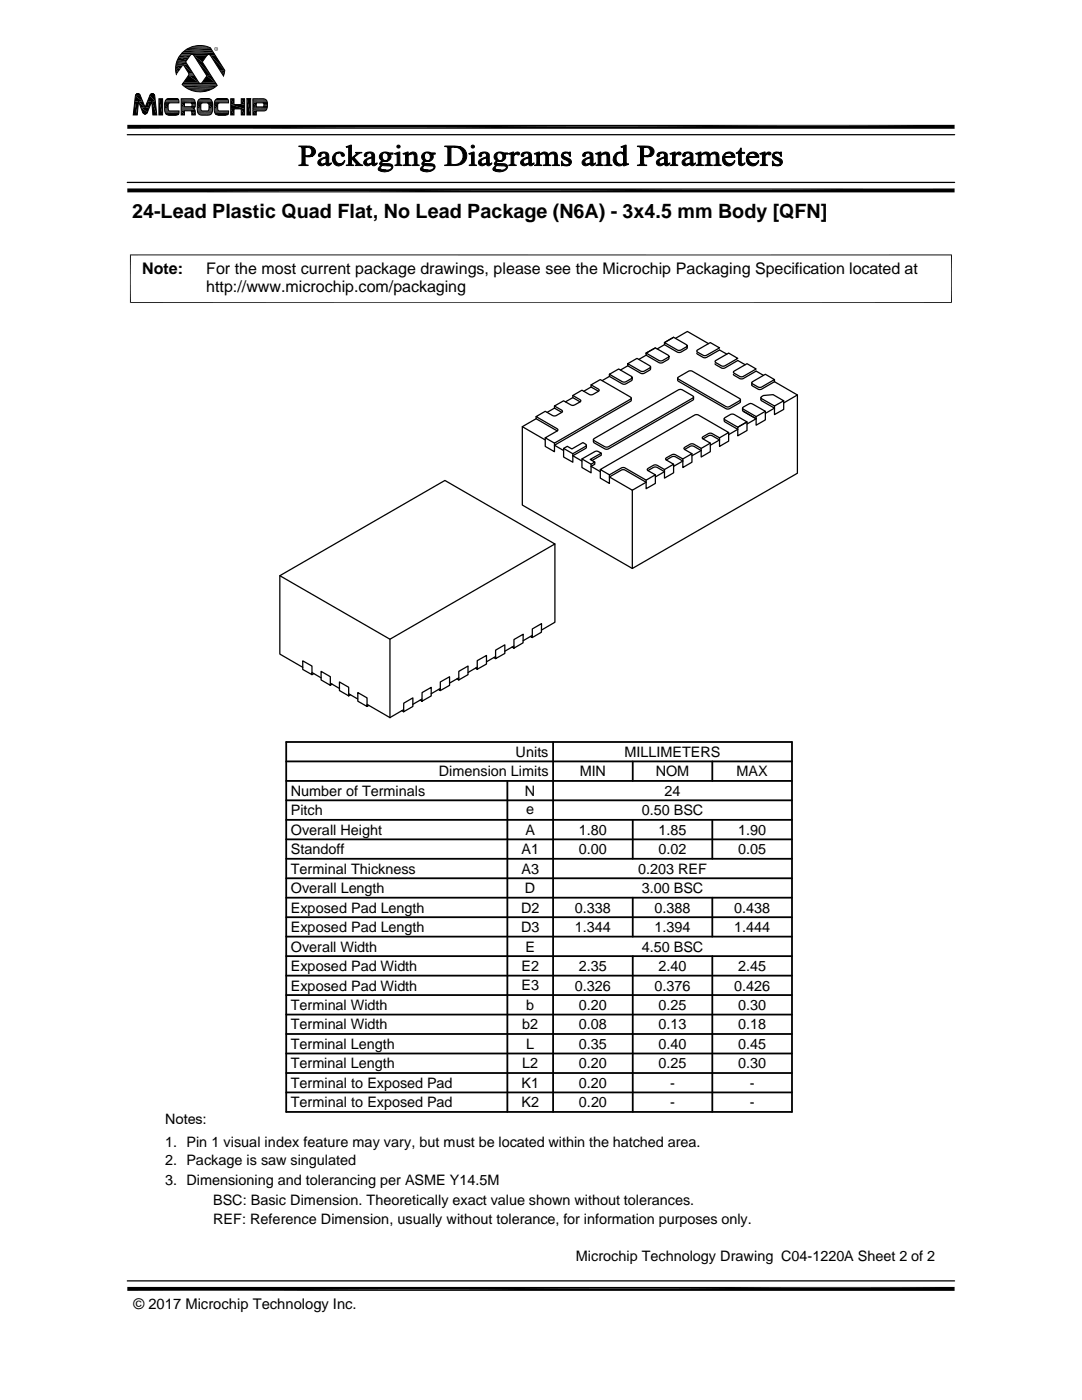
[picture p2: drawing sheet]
<svg xmlns="http://www.w3.org/2000/svg" width="216mm" height="279mm" viewBox="0 0 216 279" stroke-linecap="round" stroke-linejoin="round" font-family="sans-serif">
<g fill="none" stroke="#000" stroke-width=".25">
<path d="M25.4 36.4h165.1M25.4 26.9h165.1M114.3 78.9v.5M116.5 78.1l1.4-.9 1.5 .9M117.9 76.8v.4M121.6 74.7l2.7 1.5h.6l1.1-.7 .1-.3-2.7-1.6-1.8 1.1v.4l2.7 1.6 .6-.1 1.1-.6 .2-.7M121.6 75.1l-1.5 .9M125.3 72.6l2.7 1.5h.6l1.1-.7 .1-.3-2.7-1.6-1.8 1.1v.4l2.7 1.5h.6l1.1-.6 .1-.7M125.3 73l-1.5 .9M126 79.5l-.2 .6-15.2 8.8 1.9 1M128.9 70.9l-1.4 .8M130.8 69.4l-1.9 1.1 2.8 1.5 .5-.1 1.2-.7-.1-.3-2.5-1.5-1.9 1.1v.4l2.9 1.6 1.5-.8 .2-.6"/>
<path d="M132.6 68.8l-1.5 .8M134.4 67.3l-1.8 1.1 2.7 1.5h.6l1.2-.8-.1-.3-2.6-1.5-1.8 1.1v.4l2.9 1.6 1.5-.8 .1-.2v-.4M134.8 67.5l2.4-1.4 4.2 2.5M135.2 75.5v.4l.2 .2 9.6 5.5h.6l2-1.2 .1-.6M135.3 75.4l2.1-1.3 .6-.1 9.6 5.5 .1 .4-2.1 1.2-.6 .1-9.6-5.5zM138.4 79.2l-.2 .7-16.8 9.7h-.7l-2.1-1.2-.2-.7M139 70.5l.2 .2 1.4 .7 3-1.5 1.4 .8M139.1 70l2.6-1.6 1.9 1-3 1.6-1.4-.7zM142.7 72.6l.1 .2 1.5 .7 2.9-1.6 1.5 .9M142.7 72.1l2.7-1.6 1.8 1-2.7 1.6-.6-.1-1.1-.6zM146.3 74.7l.2 .2 1.5 .7 2.9-1.5 1.4 .8M146.4 74.2l2.7-1.6 1.8 1-2.7 1.6-.6-.1-1.1-.6z"/>
<path d="M150 76.3l2.7-1.6 1.8 1.1-2.7 1.5-.5-.1-1.1-.6zM151.8 79.4l.2 .6 2.5 1.4-1.8 1.1M152 79.1l.3-.2 2-.1 2.1 1.2-1.9 1-2.5-1.4-.2-.2zM154.5 76.2l4.6 2.6-2.7 1.6M154.5 76.2l-2.9 1.5-1.6-.8v-.5M154.5 75.8v.4M156.4 80v1.7l-1.9 1v-1.7M159.1 78.8v15.6l-32.9 19.1-22-12.7v-15.6l4.6 2.6M107 83.6l-2.8 1.6M107 83.1l1.8-1 1.5 .8h.7l1.2-.8-1.6-1.1 1.9-1 1.8 .9 1.5-.7 .1-.2-.1-.2-1.5-.9 1.8-1 1.8 .9 1.5-.7 .2-.2-.2-.2-1.5-.9 1.9-1 6 3.4 .2 .3-.2 .2-15.2 8.7-1.8-1 2.4-1.4 .1-.3zM107 83.1v.5l4.2 2.4M108.8 87.4v1.7l1.8 1v-1.7"/>
<path d="M109.2 82.3l1.4-.9 1.5 .9M110.6 81v.4M112.5 89.5v1.7l1.8 1v-1.6M112.5 89.5l.7-.4 .9 .5 2.2-1.3 .7 .6-.1 .2-2.6 1.5zM112.8 80.2l1.5-.8 1.5 .8M116.1 91.6v1.7l1.8 1.1v-1.8M116.1 91.6l2.7-1.5h.5l.7 .3-2.2 1.3 .9 .5-.8 .4zM117 88.9l-.1 .6-2.6 1.5 1.8 1M118.6 87.5l16.8-9.7h.7l2.3 1.3-.2 .3-16.8 9.8h-.7l-2.1-1.3-.2-.2zM118.7 92.2v.4l-.8 .5 1.9 1M119.8 93.7v1.7l1.8 1.1v-1.7M119.8 93.7l19-10.9h.6l6 3.5-1.8 1.1-1.7-.9h-.5l-1.3 .9 1.6 1-1.8 1.1-1.4-.9h-.8l-1.2 .9 1.6 1.1-1.9 1-1.8-.9-1.5 .7-.1 .2 .1 .2 1.5 .8-1.8 1.1-1.8-.9-1.5 .7-.2 .2 .2 .2 1.5 .9-1.9 1-4.3-2.5-.6 .1-2.4 1.4z"/>
<path d="M120 90.4v.4l-1.9 1.1M121.6 95.2l2.4-1.4 .6-.1 4.3 2.5-2.7 1.6zM126.2 97.8v15.7M129.3 93.9l1.5-.7 1.8 .9-1.8 1.1M130.8 94.8v1.7l-1.9 1v-1.7M132.9 91.8l1.5-.7 1.8 .9-1.8 1.1M134.4 92.6v1.8l-1.8 1v-1.7M136.6 89.7l1.5-.7 1.8 .9-1.8 1.1M138.1 90.6v1.6l-1.9 1.1v-1.7M140.3 87.6l1.4-.7 1.9 .9-1.9 1.1M141.7 88.4v1.7l-1.8 1.1v-1.7M144.5 83.6l.2 .6 2.5 1.5-1.8 1"/>
<path d="M144.5 83.5l1.3-.8h.5l2.8 1.5-1.9 1.1-2.5-1.5zM145.4 86.3v1.7l-1.8 1.1v-1.7M147.2 85.3l1.9-1.1v1.7l-1.9 1.1zM148.2 81.4l.1 .7 2.6 1.5M148.2 81.3l1.6-.8 2.9 1.6-1.8 1-2.6-1.4zM148.3 82.1l2.6 1.5M150.9 83.6l-1.8 1M152.7 82.1v1.7l-1.8 1.1v-1.8M55.8 114.9l33-19 21.9 12.7-32.9 19zM55.8 114.9v15.6l4.6 2.7M110.7 108.6v15.6l-2.7 1.6M60.4 131.9l1.9 1v1.7l-1.9-1z"/>
<path d="M62.3 134.2l1.8 1.1M62.6 134.4l-.3 .2M65.9 136.3l1.8 1.1M66.3 136.5l-.4 .3-1.8-1.1v-1.7l1.8 1v1.8M69.6 138.5l1.8 1M69.9 138.7l-.3 .2-1.9-1.1v-1.7l1.9 1.1v1.7M77.8 127.6v15.6M83.8 139.7l.4 .2 1.8-1v-1.7l-1.8 1v1.7M84.2 139.5l-1.8 1.1M87.5 137.6l.4 .2 1.8-1v-1.7l-1.8 1v1.7M87.9 137.4l-1.9 1.1M91.2 135.5l.3 .2 1.9-1.1v-1.7l-1.9 1.1v1.7"/>
<path d="M91.5 135.3l-1.8 1M94.9 133.4l.3 .2 1.9-1.1v-1.7l-1.9 1v1.8M95.2 133.1l-1.8 1.1M98.5 131.2l.4 .2 1.8-1v-1.7l-1.8 1.1v1.6M98.9 131l-1.8 1.1M102.2 129.1l.4 .2 1.8-1v-1.7l-1.8 1v1.7M102.6 128.9l-1.9 1.1M105.8 127l.4 .2 1.8-1 .1-1.7-1.9 1v1.7M106.2 126.8l-1.8 1.1M73.2 140.6l4.6 2.6M73.6 140.8l-.4 .2-1.8-1.1v-1.7l1.8 1.1v1.7M80.2 141.8l.3 .2 1.9-1v-1.7l-1.8 1-.1 1.7"/>
<path d="M80.5 141.6l-2.7 1.6M25.4 255.6h165.1"/>
</g>
<g fill="none" stroke="#000" stroke-width=".2">
<path d="M27.1 18.9a.52 .52 0 0 1 .9 .1l1 2.4 .9-2.4a.5 .5 0 0 1 .5-.3 .5 .5 0 0 1 .5 .4l.4 3.8h-.8l-.2-2.7-.9 2.2a.5 .5 0 0 1-.5 .4 .5 .5 0 0 1-.4-.4l-.9-2.1-.2 2.6h-.8zM31.7 19.7h.7v3.2h-.7zM33 20h2.7M33.1 20l.5-.3h1.6l.4 .2 .1 .6-2 .1-.2 .4v.7l.1 .3 .2 .1h1.9a.62 .62 0 0 1-.1 .7 .62 .62 0 0 1-.6 .2h-1.2a.96 .96 0 0 1-.9-1.2 2.92 2.92 0 0 1 .2-1.8zM33.1 19.9h2.6M33.1 19.9h2.5M33.3 19.8h2.2M33.4 19.7h2.1M35.6 19.8h-2.4M36 10.9h2.1M36.1 10.8h6.7M36.2 19.7h2.3a1.28 1.28 0 0 1 .2 1.9l-.1 .1 .3 .2 .1 1h-.7v-.6l-.2-.2h-1.3v.8h-.6z"/>
<path d="M36.2 19.7h2.3M36.2 19.7h2.4M36.2 19.8h2.5M36.2 19.9h2.6M36.3 16.9h7M36.4 17h6.9M36.5 16.7h6.6M36.5 16.6h3.4M36.5 16.6h3.3M36.6 16.5h3.1M36.6 13l1.1 1.7-1.4 2.2a5.1 5.1 0 0 0 7 .1l-2.9-4.6 1-1.5h.5l2.7 4.3 .3-1.2-2.9-4.5a4.8 4.8 0 0 0-5.1 .6 4.8 4.8 0 0 0-1.7 4.8M36.9 17.4h6"/>
<path d="M37.5 17.7h4.9M37.8 9.5h4.2M37.9 9.4h4M38 11h-2.1M38.1 10.9h.3l.3 .1 2.6 4.1-1.2 1.6-.4-.2-2.7-4.2zM38.2 10.9h-2.2M38.4 10.9h4.4M38.4 9.3h3M38.4 9.2h2.9M38.5 10.9h3M38.6 11h2.8M38.6 11h2.7"/>
<path d="M38.7 18.2h2.5M39.6 20h2.6M39.6 20l.5-.3h1.5a.93 .93 0 0 1 .8 1.1l-.1 1.6a.79 .79 0 0 1-.9 .6 2.2 2.2 0 0 1-1.8-.2 3.5 3.5 0 0 1 0-2.8zM39.6 19.9h2.6M39.6 19.9h2.5M39.7 19.8h2.4M39.8 19.8h2.2M40.1 16.6h3M40.2 16.6h2.9M40.3 16.5h2.7M42.9 20h2.7M43 20l.5-.3h1.6l.4 .2 .1 .6-2 .1-.2 .4v.7l.1 .3 .2 .1h1.9a.62 .62 0 0 1-.1 .7 .62 .62 0 0 1-.6 .2h-1.2a.96 .96 0 0 1-1-1.2 2.92 2.92 0 0 1 .3-1.8z"/>
<path d="M43 19.9h2.6M43 19.9h2.5M43.2 19.8h2.2M43.3 19.7h2M45.5 19.8h-2.4M46 19.7h.7v1.2h1.4v-1.2h.7v3.2h-.7v-1.2h-1.4v1.2h-.7zM49.3 19.7h.7v3.2h-.7zM49.3 19.7h.7M50.5 19.7h2.2M50.5 19.7h2.4M50.5 19.8h2.5M50.5 19.9h2.6"/>
<path d="M50.5 19.9h2.7M50.5 19.7h2.2a1.49 1.49 0 0 1 .5 2.2l-.5 .2h-1.6v.8h-.6zM32.9 20.5h2.8M32.9 22.2h2.8M32.9 22.3h2.8M32.9 20.4h2.8M32.9 20.3h2.8M32.9 22.4h2.8M32.9 22.5h2.8M32.9 20.2h2.8M33 20.1h2.7M33 22.6h2.7"/>
<path d="M33 22.7h2.7M33.1 22.7h2.6M33.1 22.8h2.6M33.2 22.8h2.4M33.3 22.9h2.3M33.4 22.9h2.1M36.2 20h2.7M36.2 20.2h2.7M36.2 21.3h2.7M36.2 21.4h2.7M36.2 21.5h2.7M36.2 21.6h2.6"/>
<path d="M36.2 21.6h2.5M36.2 21.7h2.5M36.2 21.8h2.6M36.2 21.9h2.7M36.2 22h2.7M36.2 22.1h2.7M36.8 20.5h1.3l.2 .2v.4l-.1 .2h-1.4zM39.4 20.5h3M39.4 22.2h3M39.4 20.4h3M39.4 22.3h3M39.4 22.5h2.9"/>
<path d="M39.4 20.2h3M39.5 22.6h2.8M39.5 20.1h2.8M39.5 22.7h2.7M39.6 22.8h2.6M39.7 22.8h2.4M39.8 22.9h2.2M40.2 20.7l.2-.2 1.1 .1 .2 .4-.1 1-.2 .1h-1.2l-.1-.4zM42.8 22.2h2.8M42.8 20.5h2.8M42.8 20.4h2.8M42.8 22.3h2.8"/>
<path d="M42.8 20.3h2.8M42.8 22.4h2.8M42.8 22.5h2.8M42.8 20.2h2.8M42.9 22.6h2.7M42.9 20.1h2.7M42.9 22.7h2.7M43 22.7h2.6M43 22.8h2.6M43.1 22.8h2.4M43.2 22.9h2.2M43.3 22.9h2"/>
<path d="M50.5 20h2.7M50.5 20.2h2.8M50.5 20.4h2.8M50.5 20.5h2.8M50.5 21.4h2.8M50.5 21.7h2.8M50.5 21.8h2.8M50.5 21.9h2.7M50.5 22h2.6M51.1 20.5h1.4a.56 .56 0 0 1 0 .8h-1.4zM53 22.1h-2.5M26 50.8v9.7"/>
<path d="M189.9 50.8v9.7M189.9 50.9h-164M25.9 60.4h164"/>
</g>
<g fill="#000" stroke="#000" stroke-width=".2">
<path d="M80.4 30.6l.3 .1zM118.9 30.6l.2 .1zM123.9 29.3h.3zM151.6 30.6l.3 .1z"/>
<path d="M60.2 29.4h1.1h-.4v1.7h1.5l-1.5 .1v1.6l.6 .2h-1.9v-.1a.5 .5 0 0 0 .7-.6z" fill-rule="evenodd"/>
<path d="M59.6 29.1h1.6a1.26 1.26 0 0 1 1.3 .4 1.26 1.26 0 0 1 .3 1.3l-.4 .3h-1a.87 .87 0 0 0 .8-.9 .87 .87 0 0 0-.9-.8h-1.1z" fill-rule="evenodd"/>
<path d="M60.9 31.2h1.3z" fill-rule="evenodd"/>
<path d="M63.6 30.7l.3-.2h.6l-.4 .2a.36 .36 0 0 1-.1 .4 .36 .36 0 0 1-.3 .1l-.2-.1z" fill-rule="evenodd"/>
<path d="M63.5 32.1a1.65 1.65 0 0 1 1.6-.6 1.09 1.09 0 0 0-1.1 .9l.3 .3 .6 .1a.83 .83 0 0 1-.9 .3 .83 .83 0 0 1-.6-.7z" fill-rule="evenodd"/>
<path d="M63.9 30.5l.2-.1a1.3 1.3 0 0 1 1.5 .4l.1 1.9 .3 .1a.51 .51 0 0 1-.5 .3 .51 .51 0 0 1-.4-.3v-.1l-.3-.1 .3-.1v-1h-.5l.5-.3a.56 .56 0 0 0-.6-.7z" fill-rule="evenodd"/>
<path d="M64.4 32.8l.7-.1z" fill-rule="evenodd"/>
<path d="M65.7 32.7l.4-.2-.1 .3z" fill-rule="evenodd"/>
<path d="M67 30.6l.6-.1a1.1 1.1 0 0 0-.7 1.2 1.1 1.1 0 0 0 .9 1h.7a1.33 1.33 0 0 1-2-.2 1.33 1.33 0 0 1 .5-1.9z" fill-rule="evenodd"/>
<path d="M67.1 30.5a1.26 1.26 0 0 1 1.6 .4v.2a.46 .46 0 0 1-.5 0 .46 .46 0 0 1-.2-.5z" fill-rule="evenodd"/>
<path d="M67.8 32.7a.93 .93 0 0 0 .9-.7l.1 .2-.3 .5z" fill-rule="evenodd"/>
<path d="M69.1 29.3h.2z" fill-rule="evenodd"/>
<path d="M69.1 29.3l1-.3v3.7l.5 .3h-1.5l.3-.1 .2-.3v-3l-.1-.2z" fill-rule="evenodd"/>
<path d="M70.9 30.4h1.3l-.7 .4-.9 .6 1.2 1.3 .6 .3h-1.5l.2-.3-1-1.1 1-.8v-.3z" fill-rule="evenodd"/>
<path d="M72.8 30.7l.2-.2h.7h-.2a.46 .46 0 0 0-.3 .6l-.2 .2a.32 .32 0 0 1-.3-.2 .32 .32 0 0 1 .1-.4z" fill-rule="evenodd"/>
<path d="M72.7 32.1a1.64 1.64 0 0 1 1.5-.6 1.06 1.06 0 0 0-1.1 .9l.4 .3 .6 .1a.84 .84 0 0 1-.9 .3 .84 .84 0 0 1-.6-.7z" fill-rule="evenodd"/>
<path d="M73 30.5l.2-.1a1.31 1.31 0 0 1 1.5 .4l.1 1.9 .3 .1a.48 .48 0 0 1-.5 .3 .48 .48 0 0 1-.4-.4l-.2-.1 .2-.1v-1h-.5l.5-.3a.54 .54 0 0 0-.5-.7z" fill-rule="evenodd"/>
<path d="M73.6 32.8l.6-.1z" fill-rule="evenodd"/>
<path d="M74.9 32.7l.3-.2-.1 .3z" fill-rule="evenodd"/>
<path d="M75.7 33.3l.5-.3-.3 .5a.93 .93 0 0 0 1.1 .5h-1.4a.42 .42 0 0 1 .1-.7z" fill-rule="evenodd"/>
<path d="M76 30.6l.8-.3 .7 .2h-.7a.83 .83 0 0 0-.5 .8 .83 .83 0 0 0 .5 .7h.7l-1.1 .1-.2 .3 .4 .2a2.38 2.38 0 0 1 1.7 .4l.1 .4a1.97 1.97 0 0 1-2.8 .6h1.4a.8 .8 0 0 0 1.1-.7l-.3-.2-1.7-.1a.48 .48 0 0 1-.3-.5 .48 .48 0 0 1 .5-.4 .85 .85 0 0 1-.3-1.5z" fill-rule="evenodd"/>
<path d="M76.4 32.1h1z" fill-rule="evenodd"/>
<path d="M76.8 30.5h1.6v.3h-.5a.82 .82 0 0 1-.4 1.2h-.6a.82 .82 0 0 0 .5-.8 .82 .82 0 0 0-.6-.7z" fill-rule="evenodd"/>
<path d="M78.7 30.6l.3 .1z" fill-rule="evenodd"/>
<path d="M78.7 30.6l1.1-.3v2.1a.37 .37 0 0 0 .4 .5v.1h-1.4l.4-.3v-1.6l-.1-.3z" fill-rule="evenodd"/>
<path d="M80.4 30.6l1-.3v.6h-.5z" fill-rule="evenodd"/>
<path d="M80.9 30.9l1.3-.2-.8 .4 .1 1.6 .4 .3h-1.4l.4-.3z" fill-rule="evenodd"/>
<path d="M81.7 30.7a.84 .84 0 0 1 .9-.4 .84 .84 0 0 1 .6 .8v1.6l.5 .3h-1.5l.3-.1 .2-.3-.1-1.6-.3-.3z" fill-rule="evenodd"/>
<path d="M84.1 33.3l.5-.3-.2 .5a.93 .93 0 0 0 1 .5h-1.4a.42 .42 0 0 1 .1-.7z" fill-rule="evenodd"/>
<path d="M84.4 30.6l.9-.3 .6 .2h-.7a.83 .83 0 0 0-.5 .8 .83 .83 0 0 0 .5 .7h.7l-1.1 .1-.2 .3 .5 .2a2.38 2.38 0 0 1 1.6 .4l.1 .4a1.97 1.97 0 0 1-2.8 .6h1.4a.8 .8 0 0 0 1.2-.7l-.4-.2-1.7-.1a.48 .48 0 0 1-.3-.5 .48 .48 0 0 1 .5-.4 .85 .85 0 0 1-.3-1.5z" fill-rule="evenodd"/>
<path d="M84.8 32.1h1z" fill-rule="evenodd"/>
<path d="M85.2 30.5h1.6v.3h-.5a.81 .81 0 0 1-.4 1.2h-.6a.82 .82 0 0 0 .6-.8 .82 .82 0 0 0-.7-.7z" fill-rule="evenodd"/>
<path d="M88.7 29.1h2l1.3 .3-2 .1v3.2l1.9 .1-.9 .2h-2.3l.6-.2v-.2l.1-2.9a.46 .46 0 0 0-.7-.4z" fill-rule="evenodd"/>
<path d="M90.7 29.4h1.3a1.86 1.86 0 0 1 1.2 1.7 1.86 1.86 0 0 1-1.3 1.7h-1.2a1.73 1.73 0 0 0 1.7-1.7 1.73 1.73 0 0 0-1.7-1.7z" fill-rule="evenodd"/>
<path d="M93.6 30.6l.3 .1z" fill-rule="evenodd"/>
<path d="M93.6 30.6l1-.3v2.1a.36 .36 0 0 0 .1 .4 .36 .36 0 0 0 .4 .1v.1h-1.5v-.1a.38 .38 0 0 0 .5-.5v-1.5l-.1-.1z" fill-rule="evenodd"/>
<path d="M95.7 30.7l.2-.2h.6h-.1a.43 .43 0 0 0-.3 .6l-.2 .2a.32 .32 0 0 1-.3-.2 .32 .32 0 0 1 .1-.4z" fill-rule="evenodd"/>
<path d="M95.7 31.9l.9-.4h.5a1.08 1.08 0 0 0-1.1 .9l.4 .3 .5 .1a.79 .79 0 0 1-.9 .2 .79 .79 0 0 1-.5-.9z" fill-rule="evenodd"/>
<path d="M95.9 30.5a1.28 1.28 0 0 1 1.7 .4v1.7l.4 .2a.48 .48 0 0 1-.5 .3 .48 .48 0 0 1-.4-.4l-.2-.1 .2-.1v-1h-.5l.5-.2-.1-.6z" fill-rule="evenodd"/>
<path d="M96.5 32.8l.6-.1z" fill-rule="evenodd"/>
<path d="M97.8 32.7l.3-.2-.1 .3z" fill-rule="evenodd"/>
<path d="M98.6 33.3l.5-.3-.3 .5a.94 .94 0 0 0 1.1 .5h-1.4a.42 .42 0 0 1 .1-.7z" fill-rule="evenodd"/>
<path d="M98.9 30.6a1.47 1.47 0 0 1 1.5-.1h-.7a.81 .81 0 0 0-.6 .8 .81 .81 0 0 0 .7 .7h.6l-1.1 .1-.2 .5 1.7 .1a.6 .6 0 0 1 .5 .7 2.05 2.05 0 0 1-2.8 .6 4.5 4.5 0 0 0 2.3-.3l.2-.4-.2-.2h-1.3a.55 .55 0 0 1-.8-.6l.4-.4a.85 .85 0 0 1-.2-1.5z" fill-rule="evenodd"/>
<path d="M99.3 32.1h1z" fill-rule="evenodd"/>
<path d="M99.7 30.5h1.6v.3h-.6a.83 .83 0 0 1-.3 1.2h-.6h.1a.84 .84 0 0 0 .4-.8 .84 .84 0 0 0-.6-.7z" fill-rule="evenodd"/>
<path d="M101.5 30.6l.2 .1z" fill-rule="evenodd"/>
<path d="M101.5 30.6l1-.3v.6h.2l-.2 .3v1.5l.5 .3h-1.5l.5-.3v-1.7l-.1-.2z" fill-rule="evenodd"/>
<path d="M102.7 30.7h.2l-.4 .2z" fill-rule="evenodd"/>
<path d="M102.7 30.7a.49 .49 0 0 1 .5-.4 .49 .49 0 0 1 .5 .5 .49 .49 0 0 1-.8-.1z" fill-rule="evenodd"/>
<path d="M104.1 30.7l.3-.2h.6h-.2a.46 .46 0 0 0-.3 .6l-.1 .2a.32 .32 0 0 1-.4-.2 .32 .32 0 0 1 .1-.4z" fill-rule="evenodd"/>
<path d="M104 32.1a1.64 1.64 0 0 1 1.5-.6 1.06 1.06 0 0 0-1.1 .9l.4 .3 .6 .1a.84 .84 0 0 1-.9 .3 .84 .84 0 0 1-.6-.7z" fill-rule="evenodd"/>
<path d="M104.4 30.5l.1-.1a1.31 1.31 0 0 1 1.5 .4l.1 1.9 .3 .1a.48 .48 0 0 1-.5 .3 .48 .48 0 0 1-.4-.4l-.2-.1 .2-.1v-1h-.4l.4-.3a.54 .54 0 0 0-.5-.7z" fill-rule="evenodd"/>
<path d="M104.9 32.8l.6-.1z" fill-rule="evenodd"/>
<path d="M106.2 32.7l.4-.2-.2 .3z" fill-rule="evenodd"/>
<path d="M106.6 30.6l.3 .1z" fill-rule="evenodd"/>
<path d="M106.6 30.6l1.1-.3v.6h-.6l-.1-.1z" fill-rule="evenodd"/>
<path d="M107.1 30.9l1.3-.2-.7 .3v1.7l.4 .3h-1.4l.4-.3z" fill-rule="evenodd"/>
<path d="M107.9 30.7a.86 .86 0 0 1 1.5 .2h.2l-.2 .1 .1 1.7 .4 .3h-1.5l.5-.3v-1.5l-.2-.4z" fill-rule="evenodd"/>
<path d="M109.5 30.8l.2-.2 .5 .1-.6 .2h-.2z" fill-rule="evenodd"/>
<path d="M109.7 30.6a.85 .85 0 0 1 .9-.2 .85 .85 0 0 1 .6 .7v1.3a.37 .37 0 0 0 .5 .5v.1h-1.5l.5-.3v-1.5a.45 .45 0 0 0-.5-.5z" fill-rule="evenodd"/>
<path d="M112 32.1a1.36 1.36 0 0 0 1.6 .9l-1.6 .1z" fill-rule="evenodd"/>
<path d="M112.2 30.7l.2-.2h.5a.39 .39 0 0 0-.5 .2 .39 .39 0 0 0 .2 .5l.8 .4a.73 .73 0 0 1 .6 .6 .73 .73 0 0 1-.4 .8h-.5l.4-.4a1.73 1.73 0 0 0-1.1-.9l-.4-.5z" fill-rule="evenodd"/>
<path d="M112.4 30.5l.4-.2 .8 .1z" fill-rule="evenodd"/>
<path d="M112.2 33h1.4l-.5 .1z" fill-rule="evenodd"/>
<path d="M112.4 30.5l1.4-.2v.9l-.2-.1a.7 .7 0 0 0-.7-.6z" fill-rule="evenodd"/>
<path d="M116.5 30.6l.1-.1h.6l-.4 .2a.36 .36 0 0 1 0 .4 .36 .36 0 0 1-.4 .1l-.1-.2z" fill-rule="evenodd"/>
<path d="M116.5 31.8l.8-.3h.5a1.09 1.09 0 0 0-1.1 .9l.3 .3 .6 .1a.89 .89 0 0 1-1.5-.2l.1-.4z" fill-rule="evenodd"/>
<path d="M116.6 30.5l.2-.1a1.1 1.1 0 0 1 1.3 .2 1.1 1.1 0 0 1 .2 1.2v.8l.4 .2a.51 .51 0 0 1-.4 .3 .51 .51 0 0 1-.5-.3v-.1l-.2-.1 .2-.1v-1h-.5l.5-.3a.55 .55 0 0 0-.6-.7z" fill-rule="evenodd"/>
<path d="M117.1 32.8l.7-.1z" fill-rule="evenodd"/>
<path d="M118.5 32.7l.3-.2-.1 .3z" fill-rule="evenodd"/>
<path d="M118.9 30.6l1-.3v.6h-.6z" fill-rule="evenodd"/>
<path d="M119.3 30.9l1.4-.2-.8 .4v1.3a.39 .39 0 0 0 .1 .4 .39 .39 0 0 0 .4 .1v.1h-1.5l.5-.3z" fill-rule="evenodd"/>
<path d="M120.1 30.7a.84 .84 0 0 1 .9-.3 .84 .84 0 0 1 .6 .7l.1 1.6 .4 .3h-1.4l.4-.3v-1.7l-.4-.3z" fill-rule="evenodd"/>
<path d="M122.7 30.9l.4-.4h.6a1.2 1.2 0 0 0-.8 1.2 1.2 1.2 0 0 0 .9 1.1h-1a1.4 1.4 0 0 1-.1-1.9z" fill-rule="evenodd"/>
<path d="M123.1 30.5a1.12 1.12 0 0 1 1.3 .1z" fill-rule="evenodd"/>
<path d="M123.9 29.3l1-.3v3.3l.3 .4h-.8a1.19 1.19 0 0 1-1.6 .1h1l.6-.3v-1.4l-.3-.5h.3v-1v-.2z" fill-rule="evenodd"/>
<path d="M124.4 32.7h1v.1l-1 .3z" fill-rule="evenodd"/>
<path d="M127.7 29.4h1.1h-.4v1.7h1.6l-1.6 .1v1.1a.47 .47 0 0 0 .1 .5 .47 .47 0 0 0 .6 .1v.1h-1.9l.4-.1 .2-.3z" fill-rule="evenodd"/>
<path d="M127.2 29.1h1.6a1.23 1.23 0 0 1 1.3 .4 1.23 1.23 0 0 1 .2 1.3l-.3 .3h-1.1a.87 .87 0 0 0 .9-.9 .87 .87 0 0 0-1-.8h-1.1z" fill-rule="evenodd"/>
<path d="M128.4 31.2h1.4z" fill-rule="evenodd"/>
<path d="M131.2 30.7l.3-.2h.6h-.2a.42 .42 0 0 0-.3 .6l-.2 .2a.32 .32 0 0 1-.3-.2 .32 .32 0 0 1 .1-.4z" fill-rule="evenodd"/>
<path d="M131.3 31.9l.7-.4h.6a1.12 1.12 0 0 0-1.1 .9l.4 .3 .6 .1a.79 .79 0 0 1-1 .2 .79 .79 0 0 1-.5-.9z" fill-rule="evenodd"/>
<path d="M131.5 30.5a1.23 1.23 0 0 1 1.6 .4l.1 1.7 .3 .2a.48 .48 0 0 1-.5 .3 .48 .48 0 0 1-.4-.4l-.2-.1 .2-.1v-1h-.4l.4-.2-.1-.6-.4-.2z" fill-rule="evenodd"/>
<path d="M132 32.8l.6-.1z" fill-rule="evenodd"/>
<path d="M133.3 32.7l.3-.2-.1 .3z" fill-rule="evenodd"/>
<path d="M133.7 30.6l.3 .1z" fill-rule="evenodd"/>
<path d="M133.7 30.6l1-.3v.6h.2l-.2 .3 .1 1.5 .5 .3h-1.6l.5-.3v-1.8l-.1-.1z" fill-rule="evenodd"/>
<path d="M134.9 30.7h.3l-.5 .2z" fill-rule="evenodd"/>
<path d="M134.9 30.7a.48 .48 0 0 1 .5-.4 .48 .48 0 0 1 .5 .5 .47 .47 0 0 1-.7-.1z" fill-rule="evenodd"/>
<path d="M136.3 30.7l.3-.2h.6a.44 .44 0 0 0-.5 .6 .31 .31 0 0 1-.4 .1 .31 .31 0 0 1 0-.5z" fill-rule="evenodd"/>
<path d="M136.4 31.9l.7-.4h.6a1.11 1.11 0 0 0-1 .9l.3 .3 .6 .1a.79 .79 0 0 1-1 .2 .79 .79 0 0 1-.4-.9z" fill-rule="evenodd"/>
<path d="M136.6 30.5a1.23 1.23 0 0 1 1.7 .4v1.7l.4 .2a.48 .48 0 0 1-.5 .3 .48 .48 0 0 1-.5-.4l-.2-.1 .2-.1v-1h-.4l.4-.2-.1-.6z" fill-rule="evenodd"/>
<path d="M137.1 32.8l.6-.1z" fill-rule="evenodd"/>
<path d="M138.4 32.7l.4-.2-.1 .3z" fill-rule="evenodd"/>
<path d="M138.8 30.6l.3 .1z" fill-rule="evenodd"/>
<path d="M138.8 30.6l1.1-.3v.6h-.6l-.1-.1z" fill-rule="evenodd"/>
<path d="M139.3 30.9l1.3-.2-.7 .3v1.7l.5 .3h-1.5l.4-.3z" fill-rule="evenodd"/>
<path d="M140.1 30.7a.86 .86 0 0 1 1.5 .2h.2l-.2 .2 .1 1.6 .4 .3h-1.4l.4-.3v-1.8l-.4-.2z" fill-rule="evenodd"/>
<path d="M141.8 30.8l.1-.2 .5 .1-.8 .2z" fill-rule="evenodd"/>
<path d="M141.9 30.6a.85 .85 0 0 1 1-.2 .85 .85 0 0 1 .5 .8l.1 1.5 .4 .3h-1.5v-.1a.37 .37 0 0 0 .5-.4v-1.2a.52 .52 0 0 0-.5-.6z" fill-rule="evenodd"/>
<path d="M144.5 30.7l.3-.2h.6a.73 .73 0 0 0-.8 .7l-.4 .1z" fill-rule="evenodd"/>
<path d="M144.8 30.5a1.17 1.17 0 0 1 1.9 .9h-2.1a1.11 1.11 0 0 0 1.1 1.2l-1.2 .1-.3-.7v-.6v-.1l1.8-.1a.62 .62 0 0 0-.6-.7z" fill-rule="evenodd"/>
<path d="M144.5 32.7l1.2-.1a.85 .85 0 0 0 .9-.6l.1 .1a1.26 1.26 0 0 1-1 1 1.26 1.26 0 0 1-1.2-.4z" fill-rule="evenodd"/>
<path d="M147.8 29.5h.1v.9h.7v.2h-.7v1.9l.3 .2-.8 .1v-2.2l-.5-.1 .6-.4z" fill-rule="evenodd"/>
<path d="M147.4 32.8l.9-.1 .2-.2h.2l-.1 .1a.68 .68 0 0 1-1.2 .2z" fill-rule="evenodd"/>
<path d="M149.3 30.7l.3-.2h.5a.73 .73 0 0 0-.7 .7l-.4 .1z" fill-rule="evenodd"/>
<path d="M149.6 30.5l.1-.1a1.13 1.13 0 0 1 1.7 1h-2a1.1 1.1 0 0 0 1.1 1.2l-1.3 .1-.3-.7 .1-.7 1.7-.1a.66 .66 0 0 0-.6-.7z" fill-rule="evenodd"/>
<path d="M149.2 32.7l1.5-.1 .4-.2 .2-.4a1.16 1.16 0 0 1-.8 1.1 1.16 1.16 0 0 1-1.3-.4z" fill-rule="evenodd"/>
<path d="M151.6 30.6l1.1-.3v.6h.1l-.1 .3v1.5l.5 .3h-1.5l.4-.3v-1.5v-.4z" fill-rule="evenodd"/>
<path d="M152.8 30.7h.3l-.4 .2z" fill-rule="evenodd"/>
<path d="M152.9 30.6a.46 .46 0 0 1 .6-.3 .46 .46 0 0 1 .3 .5 .49 .49 0 0 1-.7-.1h-.3z" fill-rule="evenodd"/>
<path d="M154.1 32.1a1.35 1.35 0 0 0 1.6 .9l-1.6 .1z" fill-rule="evenodd"/>
<path d="M154.4 30.6l.6-.1h-.3a.35 .35 0 0 0-.2 .3 .35 .35 0 0 0 .2 .4l.8 .4a.73 .73 0 0 1 .6 .6 .73 .73 0 0 1-.4 .8h-.5l.4-.4a1.71 1.71 0 0 0-1.1-.9 .65 .65 0 0 1-.1-1.1z" fill-rule="evenodd"/>
<path d="M154.5 30.5l.4-.2 .8 .1z" fill-rule="evenodd"/>
<path d="M154.3 33h1.4l-.5 .1z" fill-rule="evenodd"/>
<path d="M154.5 30.5l1.4-.2v.9l-.2-.1a.7 .7 0 0 0-.7-.6z" fill-rule="evenodd"/>
<circle cx="79.5" cy="29.3" r=".31"/>
<circle cx="94.3" cy="29.3" r=".31"/>
</g>
<g fill="#000">
<path d="M27 19.1l1 .1h-1zM27 19.1h1v.1zM27 19.2l1.5 1.1h-1.6zM27 19.2h1l.5 1.1zM27 19l1 .1zM27.1 18.9h.9zM27.1 18.9l.9 .1zM27.1 18.9h.8zM27.2 18.8l.7 .1zM27.2 18.8h.6zM27.2 18.8h.5zM27.3 18.7l.4 .1z"/>
<path d="M27.3 18.7h.4zM27.4 18.7h.2zM27.4 18.7h.3zM27.5 18.7h.1zM29.9 19.1l1.1 1.1h-1.6zM29.9 19.1h1l.1 1.1zM29.9 19h1zM29.9 19l1 .1zM29.9 18.9l1 .1zM29.9 18.9h.9zM30 18.9h.8zM30.1 18.8l.7 .1z"/>
<path d="M30.1 18.8h.6zM30.1 18.7l.5 .1zM30.1 18.7h.5zM30.2 18.7h.4zM30.2 18.7h.3zM30.3 18.7h.2zM31.7 19.7l.7 3.2h-.7zM31.7 19.7h.7v3.2zM33.5 19.7h2zM33.5 19.7h1.9zM33.5 19.7h1.8zM33.6 19.7h1.7z"/>
<path d="M35 13.7l.6 .6h-.5zM35 13.7h1l-.4 .6zM35.1 13.1l.9 .6h-1zM35.1 13.1h1.4l-.5 .6zM35.1 14.3l.1 .6zM35.1 14.3h.5l-.4 .6zM35.1 13l1.4 .1h-1.4zM35.1 13h1.5l-.1 .1zM35.3 12.3l1.9 .3h-2zM35.3 12.3h1.7l.2 .3zM35.4 12l1.6 .3h-1.7zM35.4 12h1.9l-.3 .3z"/>
<path d="M35.6 11.5l1.7 .5h-1.9zM35.6 11.5h2.1l-.4 .5zM36.6 13l1.9 1.6h-.9zM36.6 13h.8l1.1 1.6zM37.6 15l2.1 1.5h-3.1zM37.6 15h1.2l.9 1.5zM37.6 14.6h.9zM37.7 14.6l.9 .1zM37.7 15h1.1zM37.7 14.7l.9 .1zM37.7 14.9l1 .1zM37.7 14.8l1 .1z"/>
<path d="M37.7 14.9h1zM38.7 11l1.7 1.4h-.9zM38.7 11h2.6l-.9 1.4zM38.7 18.2l1.9 .1zM39 9.2h1.8zM39 9.1l1.8 .1zM39.3 18.3h1.3zM39.5 12.4l2.6 2.7h-.8zM39.5 12.4h.9l1.7 2.7zM39 9.1h1.7zM39.6 9.1h1.1zM39.6 9.1h.6z"/>
<path d="M39.9 19.7h2zM40 19.7h1.9zM40 19.7h1.8zM40.1 19.7h1.7zM40.1 19.7h1.6zM41.3 15.1l1.7 1.4h-2.7zM41.3 15.1h.8l.9 1.4zM41.6 10.9h1.2zM41.7 10.9h1.2zM41.8 10.9h1.1zM41.9 10.9l1 .1zM41.9 11h1z"/>
<path d="M42 11l2.9 3h-1zM42 11h.9l2 3zM42.8 9.8v.1zM42.8 9.6v.2zM42.8 9.9l.1 .1zM42.9 9.5l-.1 .1zM42.9 9.7l-.1 .1zM42.9 9.9v.1zM42.9 10l.1 .1zM42.8 9.6l.1-.1zM42.9 9.5h.1zM43 10.1l.1 .1z"/>
<path d="M43 9.4l.1 .1zM43.1 10.1h.2zM43.1 9.4l.2 .1zM43.3 10.1l.1-.1zM43.3 19.7h2zM43.3 9.4v.1zM43.4 9.9l-.1 .1zM43.4 19.7h1.9zM43.4 19.7h1.8zM43.3 9.5l.1 .2zM43.3 9.4l.1 .1zM43.3 10l.2-.1z"/>
<path d="M43.4 9.8v.1zM43.4 9.7v.1zM43.5 19.7h1.7zM43.4 9.5l.1 .1zM43.5 9.8l-.1 .1zM43.5 9.6l-.1 .2zM43.9 14l.9 .6h-.6zM43.9 14h1l-.1 .6zM44.2 14.6l.4 .5zM44.2 14.6h.6l-.2 .5zM46 19.7l.7 1.2h-.7zM46 19.7h.7v1.2z"/>
<path d="M48.1 19.7l.7 1.2h-.7zM48.1 19.7h.7v1.2zM49.3 19.7l.7 3.2h-.7zM49.3 19.7h.7v3.2zM25.4 37.6h165.1l-165.1 .8zM25.4 38.4l165.1-.8v.8zM25.4 24.9h165.1l-165.1 .8zM25.4 25.7l165.1-.8v.8zM26.9 20.3h.7zM26.9 20.3l.5 2.6h-.8zM26.9 20.3h.7l-.2 2.6zM27.6 20.3h.9z"/>
<path d="M27.6 20.3l1.4 1.1h-.9zM27.6 20.3h.9l.5 1.1zM28.1 21.4l1.3 1h-.9zM28.1 21.4h1.7l-.4 1zM28.5 22.4h.9zM28.5 22.4l.9 .1zM28.5 22.5h.9zM28.5 22.5l.8 .1zM28.6 22.6h.7zM28.6 22.6l.6 .1zM28.7 22.7h.5zM28.7 22.7h.4z"/>
<path d="M28.8 22.7h.3zM28.8 22.7l.2 .1zM28.9 22.8h.1zM29.4 20.2l.4 1.2h-.8zM29.4 20.2h.9l-.5 1.2zM30.3 20.2l1 2.7h-.8zM30.3 20.2h.7l.3 2.7zM32.9 20.7l.7 .1zM32.9 20.7h.7zM32.9 20.8h.7zM32.9 20.8l.6 .2h-.6zM32.9 20.8h.7l-.1 .2z"/>
<path d="M32.9 21l.6 .7h-.6zM32.9 21h.6v.7zM32.9 21.7l.7 .1h-.7zM32.9 21.7h.6l.1 .1zM32.9 21.8h.7zM32.9 21.8l.7 .1zM32.9 21.9h.7zM32.9 21.9l.7 .1zM32.9 20.5h1zM32.9 20.5l.9 .1zM32.9 20.6h.8zM32.9 20.6h.9z"/>
<path d="M32.9 20.6l.7 .1zM32.9 22l.8 .1zM32.9 22.1h.8zM32.9 22.1h.9zM33.4 22.9h2zM33.5 22.9l1.7 .1zM33.5 22.9h1.9zM33.6 23h1.6zM33.6 23h1.4zM36.2 20.5l.6 .8h-.6zM36.2 20.5h.6v.8zM36.2 22.1l.6 .8h-.6z"/>
<path d="M36.2 22.1h.6v.8zM38.1 20.5h.8zM38.1 22.1h.8zM38.1 20.5h.9zM38.1 21.3h.8zM38.1 22.1l.8 .1zM38.1 20.5l.9 .1zM38.2 22.2h.7zM38.2 20.6h.8zM38.2 21.3h.7zM38.2 20.6l.8 .1zM38.2 21.2l.7 .1z"/>
<path d="M38.2 22.2l.7 .1zM38.3 20.7h.7zM38.2 21.2h.7zM38.3 21.2h.6zM38.3 22.3l.7 .1zM38.3 22.4h.7zM38.3 22.4l.7 .5h-.7zM38.3 22.4h.7v.5zM38.3 20.7l.7 .1zM38.3 20.8h.7zM38.3 21.1h.6zM38.3 21.1l.6 .1z"/>
<path d="M38.3 20.8l.7 .2h-.7zM38.3 20.8h.7v.2zM38.3 21h.7zM38.3 21l.6 .1zM39.4 20.7l.7 .1zM39.4 20.7h.7zM39.4 20.8h.7zM39.4 20.8l.7 .2h-.7zM39.4 20.8h.7v.2zM39.4 21l.7 .7h-.7zM39.4 21h.7v.7zM39.4 21.7l.7 .1h-.7z"/>
<path d="M39.4 21.7h.7v.1zM39.4 21.8h.7zM39.4 21.8l.7 .1zM39.4 21.9h.7zM39.4 21.9l.8 .1zM39.4 20.5h1zM39.4 20.5l.9 .1zM39.4 20.6h.8zM39.4 20.6h.9zM39.4 20.6l.8 .1zM39.4 20.7h.8zM39.4 22l.8 .1z"/>
<path d="M39.4 22.1h.8zM39.4 22.1h.9zM39.4 22.1h1zM39.9 22.9l1.8 .1zM39.9 22.9h2zM40.1 23h1.3zM40.1 23h1.6zM41.3 20.5h1.1zM41.4 20.5l1 .1zM41.5 20.6h.9zM41.4 22.1h1zM41.5 22.1h.9z"/>
<path d="M41.6 20.6l.8 .1zM41.6 22.1h.8zM41.6 20.7h.8zM41.6 22l.8 .1zM41.6 20.7l.8 .1zM41.7 20.8h.7zM41.7 21.9l.7 .1zM41.7 20.8l.7 .2h-.7zM41.7 20.8h.7v.2zM41.7 21.8h.7zM41.7 21.8l.7 .1zM41.7 21.9h.7z"/>
<path d="M41.7 21l.7 .7h-.7zM41.7 21h.7v.7zM41.7 21.7l.7 .1h-.7zM41.7 21.7h.7v.1zM42.7 20.7l.8 .1zM42.7 20.7h.8zM42.7 20.8h.8zM42.7 20.8l.7 .2h-.7zM42.7 20.8h.8l-.1 .2zM42.7 21l.7 .7h-.7zM42.7 21h.7v.7zM42.7 21.7l.8 .1h-.8z"/>
<path d="M42.7 21.7h.7l.1 .1zM42.7 21.8h.8zM42.7 21.8l.8 .1zM42.7 21.9h.8zM42.8 20.5h1zM42.8 20.5l.9 .1zM42.8 20.6h.8zM42.8 20.6h.9zM42.8 20.6l.7 .1zM42.8 20.7h.7zM42.8 21.9l.7 .1zM42.8 22l.8 .1z"/>
<path d="M42.8 22.1h.8zM42.8 22.1h.9zM43.3 22.9h2zM43.4 22.9l1.7 .1zM43.4 22.9h1.9zM43.5 23h1.6zM43.5 23h1.4zM46 20.9l2.8 .8h-2.8zM46 20.9h2.8v.8zM46 21.7l.7 1.2h-.7zM46 21.7h.7v1.2zM48.1 21.7l.7 1.2h-.7z"/>
<path d="M48.1 21.7h.7v1.2zM50.5 20.5l.6 .8h-.6zM50.5 20.5h.6v.8zM50.5 22.1l.6 .8h-.6zM50.5 22.1h.6v.8zM52.4 20.5h.9zM52.5 20.5l.8 .1zM52.5 20.6h.8zM52.5 21.3h.8zM52.6 20.6h.7zM52.6 21.3h.7zM52.6 20.6l.7 .1z"/>
<path d="M52.6 21.2l.7 .1zM52.6 20.7h.8zM52.6 20.7l.8 .1h-.7zM52.6 20.7h.8v.1zM52.6 21.1h.7zM52.6 21.1h.8zM52.6 21.1l.7 .1zM52.6 21.2h.7zM52.7 20.8l.7 .3h-.7zM52.7 20.8h.7v.3zM52.7 21.1h.7zM25.4 256.8h165.1l-165.1 .8z"/>
<path d="M25.4 257.6l165.1-.8v.8z"/>
</g>
<path d="M37.3 9.6h4.8M37.5 17.9h4.9M36.2 20.4h2.7" fill="none" stroke="#000" stroke-width=".23"/>
<path d="M36.1 10.7h6.7M36.5 17.2h6.8M36.9 9.9h5.4" fill="none" stroke="#000" stroke-width=".34"/>
<path d="M35.1 12.8h2.3M36.4 10.3h6.2" fill="none" stroke="#000" stroke-width=".4"/>
<path d="M35.6 11.2h2.4" fill="none" stroke="#000" stroke-width=".42"/>
<path d="M36.3 16.8h6.9M38 18.1h3.8M50.5 21.5h2.8" fill="none" stroke="#000" stroke-width=".21"/>
<path d="M37 17.6h5.9" fill="none" stroke="#000" stroke-width=".3"/>
<g fill="none" stroke="#000" stroke-width=".36">
<path d="M57.1 159.7h100.9M57.1 155.9h100.9M57.1 152h100.9M57.1 148.1h100.9v73.8h-100.9zM101.2 155.9v66M110.4 148.1v73.8M126.3 152v3.9M142.1 152v3.9M57.1 167.5h100.9M57.1 163.6h100.9M57.1 179.2h100.9M57.1 175.3h100.9"/>
<path d="M57.1 171.4h100.9M126.3 163.6v7.8M126.3 179.2v7.7M142.1 163.6v7.8M142.1 179.2v7.7M57.1 190.8h100.9M57.1 186.9h100.9M57.1 194.7h100.9M57.1 183h100.9M57.1 198.6h100.9M126.3 190.8v31.1M142.1 190.8v31.1"/>
<path d="M57.1 206.4h100.9M57.1 218h100.9M57.1 202.5h100.9M57.1 210.2h100.9M57.1 214.1h100.9"/>
</g>
<text font-size="3.9" x="26.4" y="43.5">24-Lead Plastic Quad Flat, No Lead Package (N6A) - 3x4.5 mm Body [QFN]</text>
<g font-size="3.2">
<text x="28.4" y="54.6">Note:</text>
<text x="41.1" y="58.3">http://www.microchip.com/packaging</text>
<text x="41.1" y="54.6">For the most current package drawings, please see the Microchip Packaging Specification located at</text>
</g>
<g font-size="2.9">
<text x="87.6" y="154.9">Dimension Limits</text>
<text x="102.9" y="151">Units</text>
<text x="115.7" y="154.9">MIN</text>
<text x="124.6" y="151">MILLIMETERS</text>
<text x="130.8" y="154.9">NOM</text>
<text x="147" y="154.9">MAX</text>
<text x="58" y="158.8">Number of Terminals</text>
<text x="104.8" y="158.8">N</text>
<text x="132.6" y="158.8">24</text>
<text x="58" y="166.6">Overall Height</text>
<text x="58" y="162.7">Pitch</text>
<text x="104.8" y="166.6">A</text>
<text x="105" y="162.4">e</text>
<text x="115.5" y="166.6">1.80</text>
<text x="128" y="162.7">0.50 BSC</text>
<text x="131.4" y="166.6">1.85</text>
<text x="147.3" y="166.6">1.90</text>
<text x="58" y="170.5">Standoff</text>
<text x="104.1" y="170.5">A1</text>
<text x="115.5" y="170.5">0.00</text>
<text x="131.4" y="170.5">0.02</text>
<text x="147.3" y="170.5">0.05</text>
<text x="58" y="174.4">Terminal Thickness</text>
<text x="58" y="178.2">Overall Length</text>
<text x="104.1" y="174.3">A3</text>
<text x="104.8" y="178.2">D</text>
<text x="127.3" y="174.4">0.203 REF</text>
<text x="128" y="178.2">3.00 BSC</text>
<text x="58" y="182.1">Exposed Pad Length</text>
<text x="104" y="182.1">D2</text>
<text x="114.7" y="182.1">0.338</text>
<text x="130.6" y="182.1">0.388</text>
<text x="146.5" y="182.1">0.438</text>
<text x="58" y="189.9">Overall Width</text>
<text x="58" y="186">Exposed Pad Length</text>
<text x="104" y="186">D3</text>
<text x="104.8" y="189.9">E</text>
<text x="114.7" y="186">1.344</text>
<text x="128" y="189.9">4.50 BSC</text>
<text x="130.6" y="186">1.394</text>
<text x="146.5" y="186">1.444</text>
<text x="58" y="193.8">Exposed Pad Width</text>
<text x="58" y="197.7">Exposed Pad Width</text>
<text x="104" y="193.8">E2</text>
<text x="104" y="197.7">E3</text>
<text x="114.7" y="197.7">0.326</text>
<text x="115.5" y="193.8">2.35</text>
<text x="130.6" y="197.7">0.376</text>
<text x="131.4" y="193.8">2.40</text>
<text x="146.5" y="197.7">0.426</text>
<text x="147.3" y="193.8">2.45</text>
<text x="58" y="201.6">Terminal Width</text>
<text x="105" y="201.5">b</text>
<text x="115.5" y="201.6">0.20</text>
<text x="131.4" y="201.6">0.25</text>
<text x="147.3" y="201.6">0.30</text>
<text x="58" y="205.4">Terminal Width</text>
<text x="58" y="209.3">Terminal Length</text>
<text x="104.2" y="205.4">b2</text>
<text x="105" y="209.3">L</text>
<text x="115.5" y="205.4">0.08</text>
<text x="115.5" y="209.3">0.35</text>
<text x="131.4" y="209.3">0.40</text>
<text x="131.4" y="205.4">0.13</text>
<text x="147.3" y="209.3">0.45</text>
<text x="147.3" y="205.4">0.18</text>
<text x="58" y="213.2">Terminal Length</text>
<text x="104.2" y="213.2">L2</text>
<text x="115.5" y="213.2">0.20</text>
<text x="131.4" y="213.2">0.25</text>
<text x="147.3" y="213.2">0.30</text>
<text x="58" y="217.1">Terminal to Exposed Pad</text>
<text x="58" y="221">Terminal to Exposed Pad</text>
<text x="104" y="217.1">K1</text>
<text x="104" y="221">K2</text>
<text x="115.5" y="217.1">0.20</text>
<text x="115.5" y="221">0.20</text>
<text x="133.7" y="217.1">-</text>
<text x="133.7" y="221">-</text>
<text x="149.6" y="217.1">-</text>
<text x="149.6" y="221">-</text>
<text x="32.9" y="224.3">Notes:</text>
<text x="32.9" y="228.9">1. Pin 1 visual index feature may vary, but must be located within the hatched area.</text>
<text x="32.9" y="232.6">2. Package is saw singulated</text>
<text x="32.9" y="236.5">3. Dimensioning and tolerancing per ASME Y14.5M</text>
<text x="42.5" y="244.3">REF: Reference Dimension, usually without tolerance, for information purposes only.</text>
<text x="42.5" y="240.6">BSC: Basic Dimension. Theoretically exact value shown without tolerances.</text>
<text x="114.9" y="251.7">Microchip Technology Drawing C04-1220A Sheet 2 of 2</text>
<text x="26.6" y="261.3">© 2017 Microchip Technology Inc.</text>
</g>
<text font-size=".6" x="43" y="10">R</text>
</svg>
